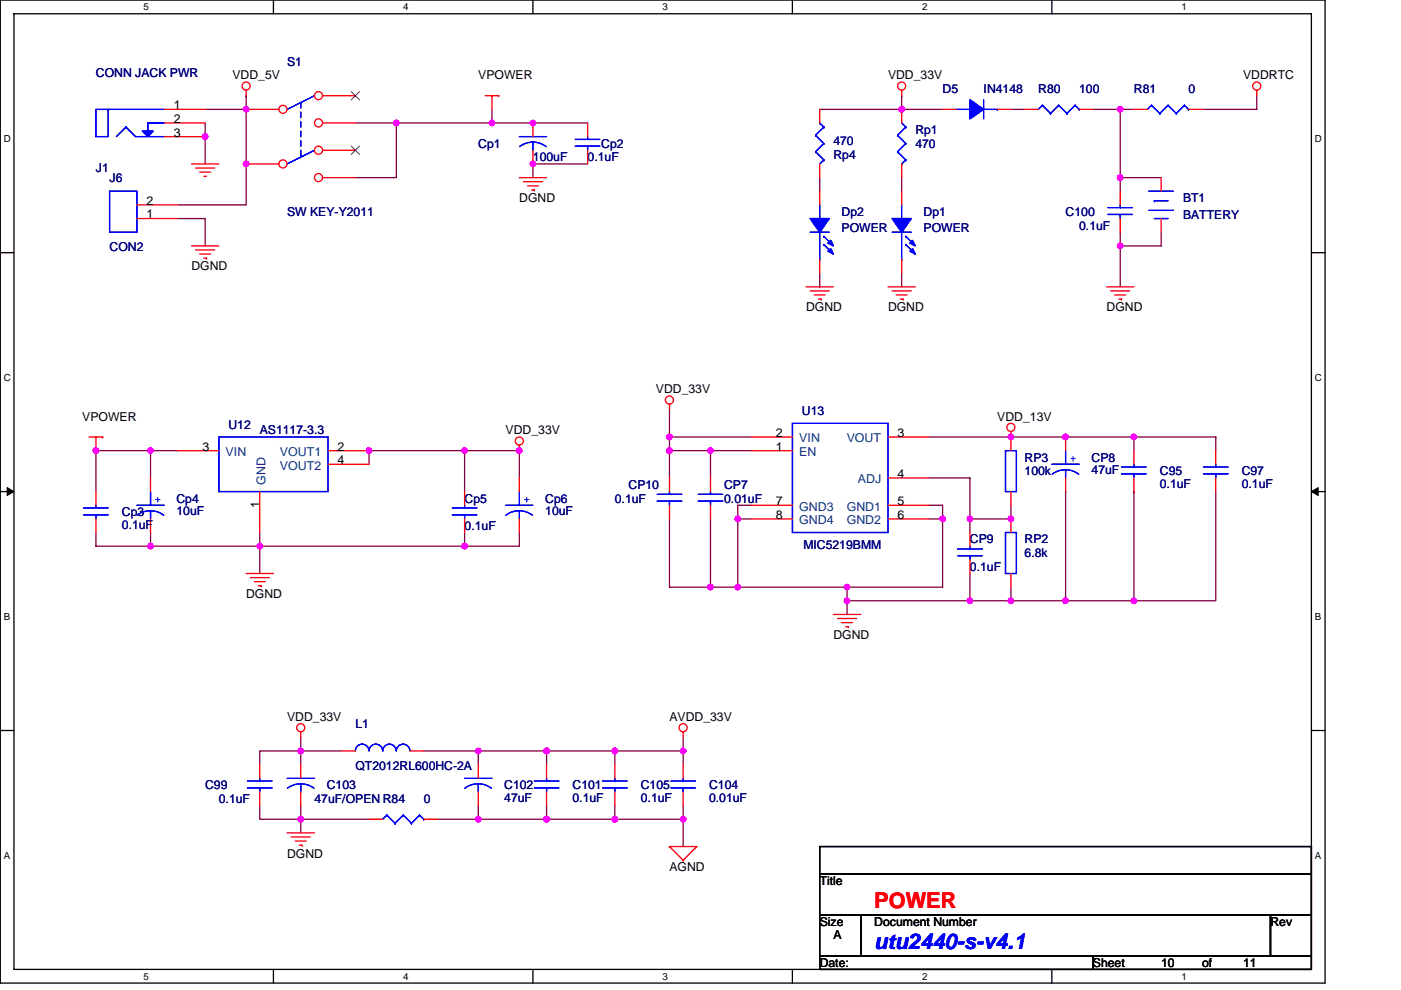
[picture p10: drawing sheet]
<svg xmlns="http://www.w3.org/2000/svg" width="297mm" height="210mm" viewBox="0 0 297 210" stroke-linecap="round" stroke-linejoin="round" font-family="sans-serif">
<path d="M.1 0h280.8v208.5h-280.8zM3 2.9h275v202.7h-275z" fill="none" stroke="#000" stroke-width=".28"/>
<g fill="#fff">
<path d="M30.5 .3h1.1v2.3h-1.1z"/>
<path d="M30.5 205.9h1.1v2.3h-1.1z"/>
</g>
<path d="M58 0v2.9M58 205.6v2.9" fill="none" stroke="#000" stroke-width=".28"/>
<g fill="#fff">
<path d="M85.5 .3h1.1v2.3h-1.1z"/>
<path d="M85.5 205.9h1.1v2.3h-1.1z"/>
</g>
<path d="M113 0v2.9M113 205.6v2.9" fill="none" stroke="#000" stroke-width=".28"/>
<g fill="#fff">
<path d="M140.5 .3h1.1v2.3h-1.1z"/>
<path d="M140.5 205.9h1.1v2.3h-1.1z"/>
</g>
<path d="M168 0v2.9M168 205.6v2.9" fill="none" stroke="#000" stroke-width=".28"/>
<g fill="#fff">
<path d="M195.5 .3h1.2v2.3h-1.2z"/>
<path d="M195.5 205.9h1.2v2.3h-1.2z"/>
</g>
<path d="M223 0v2.9M223 205.6v2.9" fill="none" stroke="#000" stroke-width=".28"/>
<g fill="#fff">
<path d="M250.5 .3h1.2v2.3h-1.2z"/>
<path d="M250.5 205.9h1.2v2.3h-1.2z"/>
<path d="M.8 28.3h1.5v2.3h-1.5z"/>
<path d="M278.8 28.3h1.5v2.3h-1.5z"/>
<path d="M.8 78.9h1.5v2.3h-1.5z"/>
<path d="M278.8 78.9h1.5v2.3h-1.5z"/>
</g>
<path d="M.1 53.6h2.9M278 53.6h2.9" fill="none" stroke="#000" stroke-width=".28"/>
<g fill="#fff">
<path d="M.8 129.6h1.4v2.3h-1.4z"/>
<path d="M278.8 129.6h1.4v2.3h-1.4z"/>
</g>
<path d="M.1 104.3h2.9M278 104.3h2.9" fill="none" stroke="#000" stroke-width=".28"/>
<path d="M1.5 103.4l1.5 .9-1.5 .8zM278 104.3l1.5-.9v1.7z" fill="#000" stroke="#000" stroke-width=".21"/>
<g fill="#fff">
<path d="M.8 180.3h1.4v2.3h-1.4z"/>
<path d="M278.8 180.3h1.4v2.3h-1.4z"/>
</g>
<path d="M.1 154.9h2.9M278 154.9h2.9M173.8 179.6h104.2v5.7h-104.2zM173.8 194h8.7v8.7h-8.7zM173.8 185.3h104.2v8.7h-104.2zM182.5 194h86.9v8.7h-86.9zM269.4 194h8.6v8.7h-8.6zM173.8 202.7h57.9v2.9h-57.9zM231.7 202.7h46.3v2.9h-46.3z" fill="none" stroke="#000" stroke-width=".28"/>
<g fill="none" stroke="#800040" stroke-width=".28">
<path d="M43.5 26.1v2.9M43.5 29h.1M43.5 23.2h8.7M43.5 29v5.8M52.2 34.8h.1M52.2 34.8v8.7h-14.5M52.2 20.3h.1M52.2 23.2v11.6M52.2 20.3v2.9M75.4 26.1h8.6M84 26.1h.1M84 26.1v11.6h-8.6"/>
<path d="M84 26.1h20.3M104.3 23.2v2.9M104.3 26.1h8.7M113 34.8h.1M113 34.8v2.9M113 26.1h.1M113 34.8h11.6M113 26.1h11.6M173.8 23.2h17.4M173.8 37.7v2.9M191.2 20.3h.1M191.2 23.2h8.7"/>
<path d="M191.2 37.7v2.9M191.2 20.3v2.9M214.3 23.2h2.9M231.7 23.2h8.7M237.5 37.7h.1M237.5 23.2v14.5h8.7M237.5 23.2h.1M237.5 37.7v2.9M266.5 20.3v2.9h-11.6M37.7 46.4h5.8v5.8M173.8 57.9v2.9M191.2 57.9v2.9"/>
<path d="M237.5 52.2v8.6M237.5 52.2h.1M237.5 49.3v2.9M246.2 49.3v2.9h-8.7M173.8 60.8h.1M20.3 95.6v8.7M20.3 95.6h.1M20.3 95.6h17.4M31.9 95.6h.1M31.9 95.6v5.8M78.2 95.6h.1M78.2 95.6h20.3"/>
<path d="M78.2 95.6v2.9M98.5 95.6h.1M98.5 95.6v8.7M98.5 95.6h11.6v5.8M141.9 95.6h.1M141.9 92.7h.1M141.9 92.7v2.9M141.9 86.9v5.8M141.9 95.6h8.7M141.9 92.7h17.4M141.9 95.6v5.8M150.6 95.6v5.8"/>
<path d="M150.6 95.6h8.7M197 92.7h17.3M214.3 92.7h.1M214.3 92.7h43.5M225.9 92.7h.1M240.4 92.7v2.9M257.8 92.7h.1M257.8 92.7v2.9M20.3 112.9v2.9h11.6M31.9 115.8h.1M31.9 112.9h.1M31.9 115.8h23.2"/>
<path d="M31.9 112.9v2.9M55.1 112.9v2.9M55.1 115.8v5.8M55.1 115.8h43.4M98.5 115.8h.1M98.5 112.9v2.9M110.1 112.9v2.9h-11.6M141.9 110.1v14.4h8.7M150.6 110.1v14.4M156.4 110.1h.1M156.4 110.1v14.4M156.4 110.1h2.9"/>
<path d="M159.3 107.2h-2.9v2.9M197 101.4h8.7v8.7M197 107.2h2.9v2.9M197 110.1h2.9M199.9 110.1h.1M199.9 110.1v14.4h-49.3M205.7 110.1h.1M205.7 110.1v2.8M214.3 107.2v2.9h-8.6M225.9 104.3h.1M225.9 104.3v23.1M240.4 104.3h.1"/>
<path d="M240.4 104.3v23.1M257.8 104.3v23.1h-17.4M150.6 124.5h.1M156.4 124.5h.1M179.6 127.4h.1M179.6 124.5h.1M179.6 124.5v2.9M179.6 127.4v2.9M179.6 127.4h34.7M205.7 121.6v5.8M205.7 127.4h.1M214.3 124.5v2.9"/>
<path d="M214.3 127.4h11.6M225.9 127.4h14.5M63.8 156.4v2.9h8.7M63.8 159.3h.1M63.8 159.3h-8.7v2.9M63.8 159.3v2.9M89.8 159.3h11.6M101.4 159.3v2.9M101.4 159.3h.1M101.4 159.3h43.4M115.9 159.3v2.9M115.9 159.3h.1"/>
<path d="M130.4 159.3v2.9M130.4 159.3h.1M144.8 156.4v2.9M144.8 159.3h.1M144.8 159.3v2.9M55.1 170.9v2.9h8.7M63.8 173.8h.1M63.8 170.9v2.9M63.8 173.8v2.9M63.8 173.8h14.4M92.7 173.8h8.7M101.4 170.9v2.9"/>
<path d="M101.4 173.8h.1M101.4 173.8h43.4M115.9 170.9v2.9M115.9 173.8h.1M130.4 173.8h.1M130.4 170.9v2.9M144.8 170.9v2.9M144.8 173.8h.1M144.8 173.8v5.8"/>
</g>
<g fill="#f0f" stroke="#f0f" stroke-width=".28">
<circle cx="237.5" cy="37.7" r=".57"/>
<circle cx="191.2" cy="23.2" r=".57"/>
<circle cx="113" cy="34.8" r=".57"/>
<circle cx="104.3" cy="26.1" r=".57"/>
<circle cx="113" cy="26.1" r=".57"/>
<circle cx="52.2" cy="34.8" r=".57"/>
<circle cx="43.5" cy="29" r=".57"/>
<circle cx="52.2" cy="23.2" r=".57"/>
<circle cx="237.5" cy="23.2" r=".57"/>
<circle cx="237.5" cy="52.1" r=".57"/>
<circle cx="31.9" cy="95.6" r=".57"/>
<circle cx="78.2" cy="95.6" r=".57"/>
<circle cx="110.1" cy="95.6" r=".57"/>
<circle cx="98.5" cy="95.6" r=".57"/>
<circle cx="55.1" cy="115.8" r=".57"/>
<circle cx="98.5" cy="115.8" r=".57"/>
<circle cx="31.9" cy="115.8" r=".57"/>
<circle cx="20.3" cy="95.6" r=".57"/>
<circle cx="150.6" cy="95.6" r=".57"/>
<circle cx="141.9" cy="95.6" r=".57"/>
<circle cx="214.3" cy="110" r=".57"/>
<circle cx="225.9" cy="92.7" r=".57"/>
<circle cx="205.6" cy="110" r=".57"/>
<circle cx="179.6" cy="127.4" r=".57"/>
<circle cx="179.6" cy="124.5" r=".57"/>
<circle cx="141.9" cy="92.7" r=".57"/>
<circle cx="150.6" cy="124.5" r=".57"/>
<circle cx="214.3" cy="127.4" r=".57"/>
<circle cx="205.6" cy="127.4" r=".57"/>
<circle cx="199.9" cy="110" r=".57"/>
<circle cx="225.9" cy="127.4" r=".57"/>
<circle cx="156.4" cy="110" r=".57"/>
<circle cx="156.4" cy="124.5" r=".57"/>
<circle cx="84" cy="26.1" r=".57"/>
<circle cx="63.8" cy="173.8" r=".57"/>
<circle cx="144.8" cy="159.3" r=".57"/>
<circle cx="115.9" cy="159.3" r=".57"/>
<circle cx="101.4" cy="159.3" r=".57"/>
<circle cx="63.8" cy="159.3" r=".57"/>
<circle cx="130.4" cy="173.8" r=".57"/>
<circle cx="115.9" cy="173.8" r=".57"/>
<circle cx="130.4" cy="159.3" r=".57"/>
<circle cx="144.8" cy="173.8" r=".57"/>
<circle cx="101.4" cy="173.8" r=".57"/>
<circle cx="240.4" cy="127.4" r=".57"/>
<circle cx="214.3" cy="92.7" r=".57"/>
<circle cx="240.4" cy="92.7" r=".57"/>
</g>
<g fill="none" stroke="#f00" stroke-width=".28">
<path d="M52.2 19.1v1.2M191.2 19.1v1.2M266.5 19.1v1.2M34.8 23.2h8.7M34.8 29h8.7M34.8 26.1h8.7M40.6 34.8h5.8M41.5 35.6h4M42.3 36.5h2.4M43.2 37.4h.6M102.9 20.3h2.8M104.3 20.3v2.9"/>
<path d="M105.7 20.3h.1M110.1 37.7h5.8M111 38.5h4M111.8 39.4h2.3M113 26.1v2.9M113 31.9v2.9M124.6 26.1v2.9M124.6 31.9v2.9M173.8 23.2v2.9M173.8 34.8v2.9M191.2 23.2v2.9M191.2 34.8v2.9"/>
<path d="M199.9 23.2h2.9M211.5 23.2h2.8M217.2 23.2h2.9M228.8 23.2h2.9M240.4 23.2h2.9M246.2 37.7v2.9M252 23.2h2.9M29 46.4h8.7M29 43.5h8.7M40.6 52.2h5.8M41.5 53h4M42.3 53.9h2.4"/>
<path d="M43.2 54.8h.6M43.8 54.8h.1M112.7 40.3h.6M113.3 40.3h.1M173.8 40.6v2.9M173.8 55v2.9M191.2 40.6v2.9M191.2 55v2.9M246.2 46.4v2.9M170.9 60.8h5.8M171.8 61.7h4M172.6 62.6h2.4"/>
<path d="M173.5 63.4h.6M174.1 63.4h.1M188.3 60.8h5.8M189.1 61.7h4.1M190 62.6h2.3M190.9 63.4h.6M191.5 63.4h.1M234.6 60.8h5.8M235.5 61.7h4M236.3 62.6h2.4M237.2 63.4h.6M237.8 63.4h.1"/>
<path d="M18.9 92.7h2.9M20.3 92.7v2.9M21.8 92.7h.1M37.7 95.6h8.7M69.6 95.6h8.6M69.6 98.5h8.6M110.1 94.4v1.2M141.9 85.7v1.2M159.3 92.7h8.7M159.3 95.6h8.7M188.3 92.7h8.7M214.3 91.5v4.1"/>
<path d="M225.9 92.7v2.9M240.4 95.6v2.9M257.8 95.6v2.9M20.3 104.3v2.9M20.3 110.1v2.8M31.9 101.4v2.9M31.9 110.1v2.8M55.1 104.3v8.6M98.5 104.3v2.9M98.5 110.1v2.8M110.1 101.4v2.9M110.1 110.1v2.8"/>
<path d="M141.9 101.4v2.9M141.9 107.2v2.9M150.6 101.4v2.9M150.6 107.2v2.9M159.3 107.2h8.7M159.3 110.1h8.7M188.3 101.4h8.7M188.3 107.2h8.7M188.3 110.1h8.7M214.3 104.3v2.9M214.3 110.1v2.8M225.9 101.4v2.9"/>
<path d="M240.4 101.4v2.9M257.8 101.4v2.9M52.2 121.6h5.8M53.1 122.5h4M53.9 123.4h2.3M54.8 124.2h.6M55.4 124.2h.1M176.7 130.3h5.8M177.6 131.2h4M178.4 132.1h2.4M179.3 132.9h.6M179.9 132.9h.1"/>
<path d="M214.3 121.6v2.9M63.8 155.2v1.2M72.5 159.3h2.9M86.9 159.3h2.9M144.8 155.2v1.2M55.1 162.2v2.9M55.1 168v2.9M60.9 176.7h5.8M61.7 177.5h4.1M62.6 178.4h2.3M63.5 179.3h.5M63.8 162.2v2.9"/>
<path d="M63.8 168v2.9M64 179.3h.1M78.2 173.8h2.9M89.8 173.8h2.9M101.4 162.2v2.9M101.4 168v2.9M115.9 162.2v2.9M115.9 168v2.9M130.4 162.2v2.9M130.4 168v2.9M141.9 179.6h5.8l-2.9 2.9M141.9 179.6h.1"/>
<path d="M141.9 179.6l2.9 2.9M144.8 162.2v2.9M144.8 168v2.9M144.8 182.5h.1"/>
<circle cx="52.2" cy="18.3" r=".86"/>
<circle cx="191.2" cy="18.3" r=".86"/>
<circle cx="266.5" cy="18.3" r=".86"/>
<circle cx="110.1" cy="93.5" r=".86"/>
<circle cx="141.9" cy="84.8" r=".86"/>
<circle cx="214.3" cy="90.6" r=".86"/>
<circle cx="63.8" cy="154.4" r=".86"/>
<circle cx="144.8" cy="154.4" r=".86"/>
</g>
<g fill="none" stroke="#00f" stroke-width=".28">
<path d="M20.3 23.2h2.6v5.8h-2.6zM22.9 23.2h11.9M26.7 26.9h.1M26.7 26.9l2 2.1h6.1M26.7 26.9l-2 2.1M31.3 26.1h3.5zM31.3 26.1h.1M31.3 26.1v1.7M63.8 21.7v1.2M63.8 23.8v1.1M63.8 25.8v1.1M63.8 27.8v1.2"/>
<path d="M63.8 29.8v1.2M63.8 33h.1M63.8 31.9v1.1M66.7 20.3h.1M66.7 31.9h.1M66.7 20.3l-5.8 2.9M66.7 31.9l-5.8 2.9M110.1 29h5.8M110.2 31.1l1.3-.7 1.5-.3 1.5 .3 1.3 .7M113 30.1v1.8M122 31h5.2M122 29.6h5.2"/>
<path d="M124.6 29v.6M124.6 31h.1M124.6 31v.9M172.9 32.2h.1M172.9 28.7h.1M172.9 32.2l1.8 1.7M172.9 28.7l1.8 1.7M173.8 26.1h.1M173.8 26.1l.9 .8M174.7 33.9h.1M174.7 30.4h.1M174.7 26.9h.1"/>
<path d="M174.7 33.9l-.9 .9M174.7 30.4l-1.8 1.8M174.7 26.9l-1.8 1.8M190.3 28.7h.1M190.3 32.2h.1M190.3 28.7l1.7 1.7M190.3 32.2l1.7 1.7M191.2 34.8h.1M191.2 26.1l.8 .8M192 26.9h.1M192 30.4h.1M192 33.9h.1"/>
<path d="M192 26.9l-1.7 1.8M192 30.4l-1.7 1.8M192 33.9l-.8 .9M202.8 23.2h2.9M208.6 21.2v4M208.6 23.2h2.9M211.5 23.2h.1M221 22.3h.1M221 22.3l-.9 .9M221 22.3l1.7 1.8M222.7 24.1h.1M224.5 22.3h.1"/>
<path d="M224.5 22.3l-1.8 1.8M224.5 22.3l1.7 1.8M226.2 24.1h.1M227.9 22.3h.1M227.9 22.3l-1.7 1.8M227.9 22.3l.9 .9M228.8 23.2h.1M244.2 22.3h.1M244.2 22.3l-.9 .9M244.2 22.3l1.7 1.8M245.9 24.1h.1M247.6 22.3h.1"/>
<path d="M247.6 22.3l-1.7 1.8M247.6 22.3l1.8 1.8M249.4 24.1h.1M251.1 22.3h.1M251.1 22.3l-1.7 1.8M251.1 22.3l.9 .9M252 23.2h.1M23.2 40.6h5.8v8.7h-5.8zM171.8 49.3h4M173.8 43.5v2.9M173.8 55h.1M173.8 49.3v5.7"/>
<path d="M174.7 50.1h.1M174.7 51.9h.1M174.7 50.1l1.7 1.8M174.7 51.9l1.7 1.7M189.1 49.3h4.1M191.2 43.5v2.9M191.2 55h.1M191.2 49.3v5.7M192 50.1h.1M192 51.9h.1M192 50.1l1.8 1.8M192 51.9l1.8 1.7"/>
<path d="M243.6 40.6h5.2M243.6 44.6h5.2M244.7 46.4h2.9M244.7 42.6h.1M244.7 42.6h2.9M46.4 92.7h23.2v11.6h-23.2zM168 89.8h20.3v23.1h-20.3zM213.2 95.6h2.3v8.7h-2.3zM223 98.5h5.8M225.9 99.6l1.5 .3 1.3 .7M225.9 99.6l-1.5 .3-1.3 .7M225.9 99.6v1.8"/>
<path d="M225.9 95.6v2.9M237.8 99.1h5.2M240.4 98.5v.6M255.2 99.1h5.2M257.8 98.5v.6M17.7 109.2h5.2M17.7 107.7h5.2M20.3 107.2v.5M20.3 109.2h.1M20.3 109.2v.9M29 107.2h5.8M31.9 108.3l1.5 .3 1.3 .7"/>
<path d="M31.9 108.3l-1.5 .3-1.3 .7M31.9 108.3v1.8M31.9 104.3v2.9M95.9 109.2h5.2M95.9 107.7h5.2M98.5 107.2v.5M98.5 109.2h.1M98.5 109.2v.9M107.2 107.2h5.8M110.1 108.3l1.5 .3 1.3 .7M110.1 108.3l-1.5 .3-1.3 .7M110.1 108.3v1.8"/>
<path d="M110.1 104.3v2.9M139.3 106.3h5.3M139.3 104.8h5.3M141.9 104.3v.5M141.9 106.3h.1M141.9 106.3v.9M148 106.3h5.2M148 104.8h5.2M150.6 104.3v.5M150.6 106.3h.1M150.6 106.3v.9M213.2 112.9h2.3v8.7h-2.3z"/>
<path d="M237.8 100.5h5.2M240.4 100.5h.1M240.4 100.5v.9M255.2 100.5h5.2M257.8 100.5h.1M257.8 100.5v.9M75.4 159.3a1.42 1.42 0 0 1 1.4-1.5 1.45 1.45 0 0 1 1.4 1.5 1.46 1.46 0 0 1 1.5-1.5 1.45 1.45 0 0 1 1.4 1.5 1.44 1.44 0 0 1 1.5-1.5 1.44 1.44 0 0 1 1.4 1.5 1.46 1.46 0 0 1 1.5-1.5 1.45 1.45 0 0 1 1.4 1.5M52.5 167.1h5.2M52.5 165.7h5.2M55.1 165.1v.6M55.1 167.1h.1M55.1 167.1v.9"/>
<path d="M60.9 165.1h5.8M63.8 166.2l1.4 .3 1.4 .7M63.8 166.2l-1.5 .3-1.4 .7M63.8 166.2v1.8M82 172.9h.1M82 172.9l-.9 .9M82 172.9l1.8 1.7M83.8 174.6h.1M85.5 172.9h.1M85.5 172.9l-1.7 1.7M85.5 172.9l1.7 1.7M87.2 174.6h.1"/>
<path d="M89 172.9h.1M89 172.9l-1.8 1.7M89 172.9l.8 .9M89.8 173.8h.1M98.5 165.1h5.8M101.4 166.2l1.5 .3 1.3 .7M101.4 166.2l-1.5 .3-1.3 .7M101.4 166.2v1.8M113.3 167.1h5.2M113.3 165.7h5.2M115.9 165.1v.6M115.9 167.1h.1"/>
<path d="M115.9 167.1v.9M127.8 167.1h5.2M127.8 165.7h5.2M130.4 165.1v.6M130.4 167.1h.1M130.4 167.1v.9M142.2 167.1h5.2M142.2 165.7h5.2M144.8 165.1v.6M144.8 167.1h.1M144.8 167.1v.9"/>
</g>
<g fill="#00f" stroke="#00f" stroke-width=".28">
<path d="M205.7 21.2l2.9 2-2.9 2z" fill-rule="evenodd"/>
<path d="M205.7 21.2l2.9 2-2.9 2z" fill-rule="evenodd"/>
<path d="M30.2 27.8h2.3l-1.2 1.2z" fill-rule="evenodd"/>
<path d="M30.2 27.8h2.3l-1.2 1.2z" fill-rule="evenodd"/>
<path d="M189.1 46.4h4.1l-2 2.9z" fill-rule="evenodd"/>
<path d="M193.5 52.7l.6 1.2-1.2-.6z" fill-rule="evenodd"/>
<path d="M193.5 51l.6 1.2-1.2-.6z" fill-rule="evenodd"/>
<path d="M189.1 46.4h4.1l-2 2.9z" fill-rule="evenodd"/>
<path d="M193.5 52.7l.6 1.2-1.2-.6z" fill-rule="evenodd"/>
<path d="M193.5 51l.6 1.2-1.2-.6z" fill-rule="evenodd"/>
<path d="M171.8 46.4h4l-2 2.9z" fill-rule="evenodd"/>
<path d="M175.5 53.3l.6-.6 .6 1.2z" fill-rule="evenodd"/>
<path d="M175.5 51.6l.6-.6 .6 1.2z" fill-rule="evenodd"/>
<path d="M171.8 46.4h4l-2 2.9z" fill-rule="evenodd"/>
<path d="M175.5 53.3l.6-.6 .6 1.2z" fill-rule="evenodd"/>
<path d="M175.5 51.6l.6-.6 .6 1.2z" fill-rule="evenodd"/>
</g>
<circle cx="60" cy="23.2" r=".86" fill="#fff" stroke="#f00" stroke-width=".28"/>
<path d="M52.2 23.2h6.9" fill="none" stroke="#f00" stroke-width=".28"/>
<circle cx="67.5" cy="20.3" r=".86" fill="#fff" stroke="#f00" stroke-width=".28"/>
<path d="M68.4 20.3h7" fill="none" stroke="#f00" stroke-width=".28"/>
<path d="M74.5 19.4l1.7 1.8M76.2 19.4l-1.7 1.8" fill="none" stroke="#804000" stroke-width=".21"/>
<circle cx="67.5" cy="26.1" r=".86" fill="#fff" stroke="#f00" stroke-width=".28"/>
<path d="M68.4 26.1h7" fill="none" stroke="#f00" stroke-width=".28"/>
<circle cx="60" cy="34.8" r=".86" fill="#fff" stroke="#f00" stroke-width=".28"/>
<path d="M52.2 34.8h6.9" fill="none" stroke="#f00" stroke-width=".28"/>
<circle cx="67.5" cy="31.9" r=".86" fill="#fff" stroke="#f00" stroke-width=".28"/>
<path d="M68.4 31.9h7" fill="none" stroke="#f00" stroke-width=".28"/>
<path d="M74.5 31l1.7 1.8M76.2 31l-1.7 1.8" fill="none" stroke="#804000" stroke-width=".21"/>
<circle cx="67.5" cy="37.7" r=".86" fill="#fff" stroke="#f00" stroke-width=".28"/>
<path d="M68.4 37.7h7M237.5 40.6v2.9M237.5 46.4v2.9M205.7 112.9v2.9M205.7 118.7v2.9" fill="none" stroke="#f00" stroke-width=".28"/>
<path d="M234.9 45.5h5.2M234.9 44h5.2M237.5 43.5v.5M237.5 45.5h.1M237.5 45.5v.9M203 117.9h5.3M203 116.4h5.3M205.7 115.8v.6M205.7 117.9h.1M205.7 117.9v.8" fill="none" stroke="#00f" stroke-width=".28"/>
<g fill="#f0f" stroke="#f0f" stroke-width=".28">
<circle cx="237.5" cy="37.7" r=".57"/>
<circle cx="191.2" cy="23.2" r=".57"/>
<circle cx="113" cy="34.8" r=".57"/>
<circle cx="104.3" cy="26.1" r=".57"/>
<circle cx="113" cy="26.1" r=".57"/>
<circle cx="52.2" cy="34.8" r=".57"/>
<circle cx="43.5" cy="29" r=".57"/>
<circle cx="52.2" cy="23.2" r=".57"/>
<circle cx="237.5" cy="23.2" r=".57"/>
<circle cx="237.5" cy="52.1" r=".57"/>
<circle cx="31.9" cy="95.6" r=".57"/>
<circle cx="78.2" cy="95.6" r=".57"/>
<circle cx="110.1" cy="95.6" r=".57"/>
<circle cx="98.5" cy="95.6" r=".57"/>
<circle cx="55.1" cy="115.8" r=".57"/>
<circle cx="98.5" cy="115.8" r=".57"/>
<circle cx="31.9" cy="115.8" r=".57"/>
<circle cx="20.3" cy="95.6" r=".57"/>
<circle cx="150.6" cy="95.6" r=".57"/>
<circle cx="141.9" cy="95.6" r=".57"/>
<circle cx="214.3" cy="110" r=".57"/>
<circle cx="225.9" cy="92.7" r=".57"/>
<circle cx="205.6" cy="110" r=".57"/>
<circle cx="179.6" cy="127.4" r=".57"/>
<circle cx="179.6" cy="124.5" r=".57"/>
<circle cx="141.9" cy="92.7" r=".57"/>
<circle cx="150.6" cy="124.5" r=".57"/>
<circle cx="214.3" cy="127.4" r=".57"/>
<circle cx="205.6" cy="127.4" r=".57"/>
<circle cx="199.9" cy="110" r=".57"/>
<circle cx="225.9" cy="127.4" r=".57"/>
<circle cx="156.4" cy="110" r=".57"/>
<circle cx="156.4" cy="124.5" r=".57"/>
<circle cx="84" cy="26.1" r=".57"/>
<circle cx="63.8" cy="173.8" r=".57"/>
<circle cx="144.8" cy="159.3" r=".57"/>
<circle cx="115.9" cy="159.3" r=".57"/>
<circle cx="101.4" cy="159.3" r=".57"/>
<circle cx="63.8" cy="159.3" r=".57"/>
<circle cx="130.4" cy="173.8" r=".57"/>
<circle cx="115.9" cy="173.8" r=".57"/>
<circle cx="130.4" cy="159.3" r=".57"/>
<circle cx="144.8" cy="173.8" r=".57"/>
<circle cx="101.4" cy="173.8" r=".57"/>
<circle cx="240.4" cy="127.4" r=".57"/>
<circle cx="214.3" cy="92.7" r=".57"/>
<circle cx="240.4" cy="92.7" r=".57"/>
</g>
<text font-size="4.6" fill="#f00" x="185.4" y="192.5">POWER</text>
<text font-size="4.6" fill="#00f" x="185.4" y="201.2">utu2440-s-v4.1</text>
<g font-size="2.6" fill="#000080">
<text x="20.3" y="16.3">CONN JACK PWR</text>
<text x="60.9" y="13.9">S1</text>
<text x="199.9" y="19.7">D5</text>
<text x="208.6" y="19.7">IN4148</text>
<text x="220.1" y="19.7">R80</text>
<text x="228.8" y="19.7">100</text>
<text x="240.4" y="19.7">R81</text>
<text x="252" y="19.7">0</text>
<text x="194.1" y="28.4">Rp1</text>
<text x="101.4" y="31.3">Cp1</text>
<text x="113" y="34.2">100uF</text>
<text x="124.6" y="34.2">0.1uF</text>
<text x="127.5" y="31.3">Cp2</text>
<text x="176.7" y="33.6">Rp4</text>
<text x="176.7" y="30.7">470</text>
<text x="194.1" y="31.3">470</text>
<text x="20.3" y="36.5">J1</text>
<text x="23.2" y="38.5">J6</text>
<text x="60.9" y="45.8">SW KEY-Y2011</text>
<text x="178.4" y="45.8">Dp2</text>
<text x="195.8" y="45.8">Dp1</text>
<text x="225.9" y="45.8">C100</text>
<text x="250.8" y="42.9">BT1</text>
<text x="250.8" y="46.4">BATTERY</text>
<text x="23.2" y="53.3">CON2</text>
<text x="178.4" y="49.3">POWER</text>
<text x="195.8" y="49.3">POWER</text>
<text x="228.8" y="48.7">0.1uF</text>
<text x="170" y="88.1">U13</text>
<text x="48.4" y="91">U12</text>
<text x="55.1" y="92.1">AS1117-3.3</text>
<text x="217.2" y="97.9">RP3</text>
<text x="217.2" y="100.8">100k</text>
<text x="231.4" y="97.9">CP8</text>
<text x="231.4" y="100.5">47uF</text>
<text x="245.9" y="100.8">C95</text>
<text x="263.3" y="100.8">C97</text>
<text x="37.4" y="106.6">Cp4</text>
<text x="98.5" y="106.6">Cp5</text>
<text x="115.6" y="106.6">Cp6</text>
<text x="130.4" y="106.6">0.1uF</text>
<text x="133.3" y="103.7">CP10</text>
<text x="153.5" y="103.7">CP7</text>
<text x="153.5" y="106.6">0.01uF</text>
<text x="245.9" y="103.4">0.1uF</text>
<text x="263.3" y="103.4">0.1uF</text>
<text x="25.8" y="109.5">Cp3</text>
<text x="25.8" y="112.1">0.1uF</text>
<text x="37.4" y="109.2">10uF</text>
<text x="98.5" y="112.4">0.1uF</text>
<text x="115.6" y="109.2">10uF</text>
<text x="170.3" y="116.4">MIC5219BMM</text>
<text x="205.7" y="115.3">CP9</text>
<text x="217.2" y="115.3">RP2</text>
<text x="217.2" y="118.2">6.8k</text>
<text x="205.7" y="121.1">0.1uF</text>
<text x="75.3" y="154.4">L1</text>
<text x="43.5" y="167.4">C99</text>
<text x="69.3" y="167.4">C103</text>
<text x="75.3" y="163.3">QT2012RL600HC-2A</text>
<text x="106.9" y="167.4">C102</text>
<text x="121.4" y="167.4">C101</text>
<text x="135.9" y="167.4">C105</text>
<text x="150.3" y="167.4">C104</text>
<text x="46.4" y="170.3">0.1uF</text>
<text x="66.7" y="170.3">47uF/OPEN R84</text>
<text x="89.8" y="170.3">0</text>
<text x="106.9" y="170">47uF</text>
<text x="121.4" y="170">0.1uF</text>
<text x="135.9" y="170">0.1uF</text>
<text x="150.3" y="170">0.01uF</text>
</g>
<g font-size="2.6">
<text x="49.3" y="16.8">VDD_5V</text>
<text x="101.4" y="16.8">VPOWER</text>
<text x="188.3" y="16.8">VDD_33V</text>
<text x="263.6" y="16.8">VDDRTC</text>
<text x="36.8" y="23.2">1</text>
<text x="36.8" y="29">3</text>
<text x="36.8" y="26.1">2</text>
<text x="31" y="46.3">1</text>
<text x="31" y="43.4">2</text>
<text x="110.1" y="42.9">DGND</text>
<text x="40.6" y="57.4">DGND</text>
<text x="170.9" y="66.1">DGND</text>
<text x="188.3" y="66.1">DGND</text>
<text x="234.6" y="66.1">DGND</text>
<text x="139.1" y="83.4">VDD_33V</text>
<text x="17.4" y="89.2">VPOWER</text>
<text x="211.5" y="89.2">VDD_13V</text>
<text x="42.9" y="95.6">3</text>
<text x="71.6" y="95.6">2</text>
<text x="107.2" y="92.1">VDD_33V</text>
<text x="164.5" y="95.6">1</text>
<text x="164.5" y="92.7">2</text>
<text x="190.3" y="92.7">3</text>
<text x="71.6" y="98.4">4</text>
<text x="190.3" y="101.3">4</text>
<text x="55.1" y="107.8" transform="rotate(-90 55.1 107.8)">1</text>
<text x="164.5" y="107.1">7</text>
<text x="190.3" y="107.1">5</text>
<text x="164.5" y="110">8</text>
<text x="190.3" y="110">6</text>
<text x="52.2" y="126.9">DGND</text>
<text x="176.7" y="135.6">DGND</text>
<text x="60.9" y="152.9">VDD_33V</text>
<text x="141.9" y="152.9">AVDD_33V</text>
<text x="60.9" y="181.9">DGND</text>
<text x="141.9" y="184.8">AGND</text>
<text x="173.8" y="187.7">Title</text>
<text x="173.8" y="196.4">Size</text>
<text x="185.4" y="196.4">Document Number</text>
<text x="269.4" y="196.4">Rev</text>
<text x="176.7" y="199.3">A</text>
<text x="173.8" y="205">Date:</text>
<text x="231.7" y="205">Sheet</text>
<text x="246.2" y="205">10</text>
<text x="254.9" y="205">of</text>
<text x="263.6" y="205">11</text>
</g>
<g font-size="2.6" fill="#004080">
<text x="169.5" y="93.9">VIN</text>
<text x="179.5" y="93.9">VOUT</text>
<text x="47.8" y="96.8">VIN</text>
<text x="59.3" y="96.8">VOUT1</text>
<text x="59.3" y="99.6">VOUT2</text>
<text x="169.5" y="96.8">EN</text>
<text x="56.3" y="102.8" transform="rotate(-90 56.3 102.8)">GND</text>
<text x="181.9" y="102.5">ADJ</text>
<text x="169.5" y="108.3">GND3</text>
<text x="169.5" y="111.2">GND4</text>
<text x="179.5" y="108.3">GND1</text>
<text x="179.5" y="111.2">GND2</text>
</g>
<g font-size="2.6" fill="#00f">
<text x="226.8" y="98">+</text>
<text x="32.8" y="106.7">+</text>
<text x="111" y="106.7">+</text>
</g>
<g font-size="2.1">
<text x="30.5" y="2.2">5</text>
<text x="85.5" y="2.2">4</text>
<text x="140.5" y="2.2">3</text>
<text x="195.5" y="2.2">2</text>
<text x="250.5" y="2.2">1</text>
<text x=".8" y="30.1">D</text>
<text x="278.8" y="30.1">D</text>
<text x=".8" y="80.8">C</text>
<text x="278.8" y="80.8">C</text>
<text x=".8" y="131.4">B</text>
<text x="278.8" y="131.4">B</text>
<text x=".8" y="182.1">A</text>
<text x="278.8" y="182.1">A</text>
<text x="30.5" y="207.8">5</text>
<text x="85.5" y="207.8">4</text>
<text x="140.5" y="207.8">3</text>
<text x="195.5" y="207.8">2</text>
<text x="250.5" y="207.8">1</text>
</g>
</svg>
